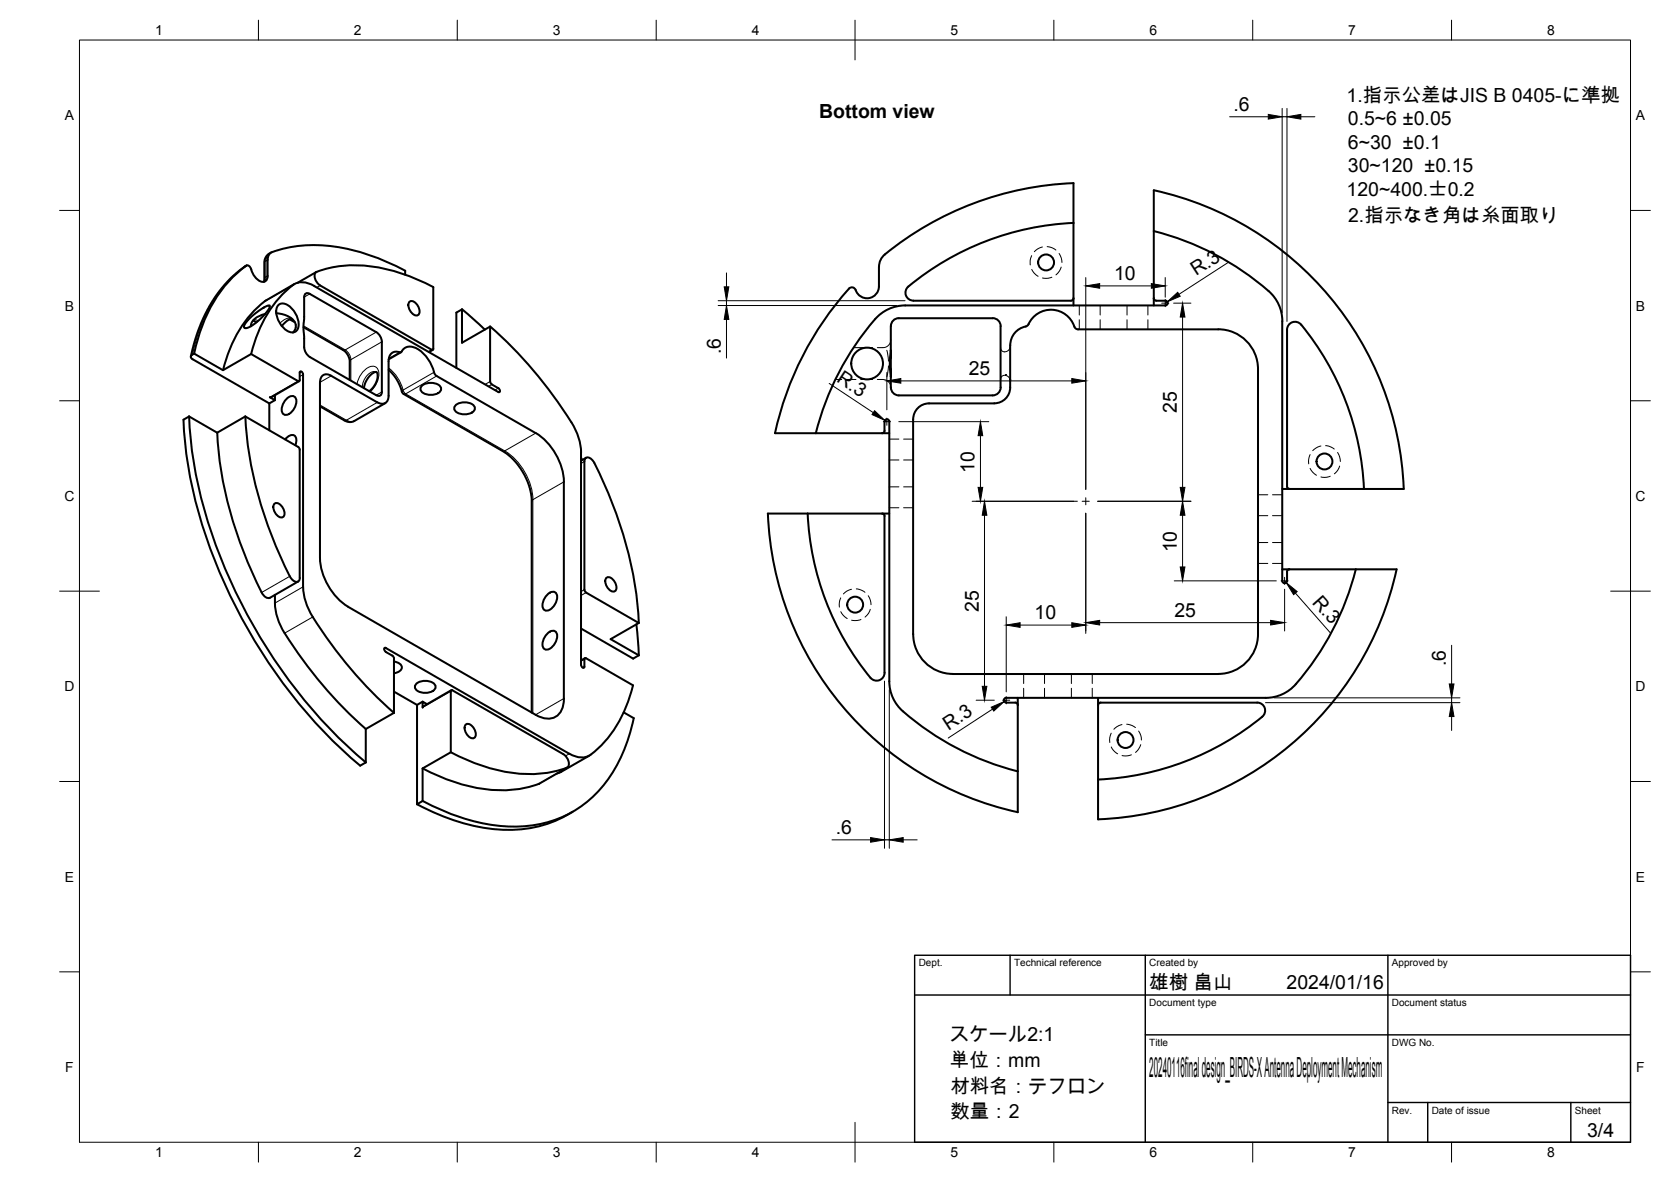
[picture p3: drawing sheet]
<svg xmlns="http://www.w3.org/2000/svg" width="420mm" height="297mm" viewBox="0 0 420 297" stroke-linecap="round" stroke-linejoin="round" font-family="sans-serif">
<!-- layer: Visible -->
<g fill="none" stroke="#000" stroke-width=".51">
<path d="M269.9 56a69.5 69.5 0 0 0-41.8 16.4 2 2 0 0 0-.2 2.1 2 2 0 0 0 1.8 1.1M290.1 58.1a69.4 69.4 0 0 1 29.6 15.7 9.9 9.9 0 0 1 2.7 6.9v65.3a.6 .6 0 0 0 .6 .6 .6 .6 0 0 0 .6-.6l.1-2.6 .5-.3M61.4 67l-2.1 1.7-2.2 2.2-2.3 2.8-1.8 2.7-1.8 3.4-1.3 3.2-1.9 6.6M62 66.7l-.5 .3M66.7 78.9a3.9 3.9 0 0 0-3.6 3.1M67 75.4a29.7 29.7 0 0 0-10.9 17.6M67.3 65.3v4M67.3 69.3a1.31 1.31 0 0 1-.7 1.4 1.31 1.31 0 0 1-1.5-.2 5.8 5.8 0 0 1-2.1-3.3l-.8-.5a33.7 33.7 0 0 0-13 20.3l-.4 1.9M67.3 65.3a1.96 1.96 0 0 1 1.1-1.9 37 37 0 0 1 25.4 1l4 1.7 4.1 1.9M68.1 63.5l-1.1 .9-.5 1-.2 5.5M69.5 78.7a4.9 4.9 0 0 1 4.9 2.9l-.1 1-.6 1M70.1 76.6a2.53 2.53 0 0 1 3.3 .9 5.2 5.2 0 0 1 1.4 5.3 1.94 1.94 0 0 1-3.1 0 5.5 5.5 0 0 1-2-5.8z"/>
<path d="M74 71.4l-7 4.1M76.8 73.9l.7-.2 .4 .2 16.7 9.6 .7 .6 .5 .9 .2 .9v12.6a.87 .87 0 0 1-.4 .9 .87 .87 0 0 1-1-.1l-16.7-9.6-1-1a5.3 5.3 0 0 1-.4-3.6l-.2-3.3 .2-1.7v-5.4zM79 71.9l46.5 26.7 .2-.3v-.3l-.4-.5M79 71.9a4.8 4.8 0 0 0-6.4 .6 30.9 30.9 0 0 0-9.5 16.5M79.5 68.4l-4.6 2.6M101.9 68.1v1M102.9 75.8a1.62 1.62 0 0 1 2.2 1.1 1.63 1.63 0 0 1-.2 2.4 2.49 2.49 0 0 1-2-3.5zM108.9 72.2l.1 15.4-.1 .3h-.4M109 72.2a41.1 41.1 0 0 0-23.2-5.4 22.5 22.5 0 0 0-6.4 1.7 2.52 2.52 0 0 0 1.1 3.2l28 16.2M116.2 77.7l5.7 5.1M221 67v5a3 3 0 0 1-2.7 2.9 3 3 0 0 1-3.3-2.2l-.6-.5-.5 .1a75.2 75.2 0 0 0-14.7 22.8l-2.8 7.7-1.5 6.1h28.7M221 67l.4-1.7a7.1 7.1 0 0 1 2.9-2.8 80 80 0 0 1 45.6-16.5v30.8"/>
<path d="M227.6 76.8a10.5 10.5 0 0 0-8.8 4.8 70 70 0 0 0-13.7 27.2M269.9 74.9l-.2 .5-.4 .2h-39.6M290.1 74.9l.4 .6 2.5 .1a.59 .59 0 0 1 .6 .6 .59 .59 0 0 1-.6 .6h-65.4M290.1 76.8v-29a80 80 0 0 1 62.9 75.1h-30.6M62.7 80.1l3.1-2.5 1.2-.7 .7-.1a.51 .51 0 0 1-.1 .8l-1.4 1.8-2 1.8-1.7 1.1-.9 .2-.3-.3 .2-.6zM63.6 80.6l.9 .4M69.1 99.3v1.3M72.9 80.2l1.2 .8M73.4 80.1l-1.2 .5-1.4 1.4M75.2 95.8l-7 4.1-.3-.1 1.2 .8-1.4 .8M75.4 93.6v1.9l-.2 .3-12.1-6.8-7 4-7.3-4.1-.8 .5v.4l.3 .4 19.4 11.2v6.7M75.4 93.6v-.2h.4l.4 .7"/>
<path d="M76.2 94.1v53.4M76.3 82.2l10.5 6.2 .8 1 .3 1.1v5M80.5 96.1v44.1a15.7 15.7 0 0 0 7 12.3l47.2 27.1a4.5 4.5 0 0 0 5.9-.3 5.9 5.9 0 0 0 1.2-3.8M83.3 94.5l11.6 6.6M83.3 94.4a1.74 1.74 0 0 0-2-.1 1.74 1.74 0 0 0-.8 1.8M91.5 97.5l.3-1.1 .7-1.4 1.1-1.1 1-.4 .4 .6-.2 1.5-.8 1.6-1.2 1.1M97.7 90.8a2.05 2.05 0 0 1 .8-2.1 2.05 2.05 0 0 1 2.2-.1l.1-.1a2.57 2.57 0 0 1 3.7-1 10.4 10.4 0 0 1 4.9 6.6l.4 .4 24.9 14.3M97.7 90.8v8.6a1.74 1.74 0 0 1-.8 1.9 1.74 1.74 0 0 1-2-.2M97.7 92.9l1.2 1.3 .9 1.2 .7 1.3 .5 1.7M100.8 88.5l-3.1 1.8M101 98.4l.5 .6 25.8 14.9 1.2 1 1.6 1.8 1.3 1.9 1.3 2.5 .7 2.3 .3 2v53.7M106 97a3.5 3.5 0 0 1 4.8 .3 1.58 1.58 0 0 1-1.6 1.9h-1.7a1.58 1.58 0 0 1-1.7-1.9z"/>
<path d="M108.8 87.9l-1 .6M114.7 92.5v-13.9l1.5-.8v8.3l7-4v13.8M123.2 95.8l.5 .8 1.6 .9M123.3 82.1a106.8 106.8 0 0 1 21.3 25.7l1 2.6 .5 2.5v54.2l.4 .7h.4l.1-.3M224 88.1v6.6l-.3-2.9zM224 82v6.1M224 94.7v2.7M224 82a2 2 0 0 1 2-2h23.6a1.97 1.97 0 0 1 2 2M224 97.4a2 2 0 0 0 2 2h23.6a2 2 0 0 0 2-2M251.6 82v15.4M254 95.3v.4M271.1 82.8h35.2"/>
<path d="M271.1 82.8l-.3-.1a1.7 1.7 0 0 1-1-1.4 6.2 6.2 0 0 0-5.8-3.5 6.2 6.2 0 0 0-5.6 3.9l-.2 .2a5 5 0 0 0-4.2 4.9v10.6a4 4 0 0 1-4 4M306.3 82.7a10 10 0 0 1 10 10M316.3 92.8v66.6a10 10 0 0 1-10 10M47.5 104.7l-1.4 .8a115.7 115.7 0 0 0 15.2 50.8 127.2 127.2 0 0 0 29.3 36.1l1.4-.8M47.5 104.7l7.1 4M47.6 104.6a115.7 115.7 0 0 0 15.1 50.9 127.2 127.2 0 0 0 29.3 36.1M54.6 108.7a99 99 0 0 0 11.6 40.9l.9 .6h.8l7.1-4.1M61.7 104.7l-7.1 4M61.7 104.7l13.2 7.6 .4 .4 .1 32.5a.88 .88 0 0 1-.6 1 .88 .88 0 0 1-1-.3 6.6 6.6 0 0 1-1.9-3.1 99.3 99.3 0 0 1-10.2-38.1zM71.7 110.4l.4-.4a1.35 1.35 0 0 1 2.3 0l.1 .8-.2 1.1M71.9 100.4a1.57 1.57 0 0 1 2.4-.5 3.4 3.4 0 0 1-2.6 4.4 1.58 1.58 0 0 1-.7-2.4zM96.9 101.3l-8 4.6-.8 .2-1.4-.4-6.2-3.6"/>
<path d="M114.5 101.9a3.5 3.5 0 0 1 4.8 .3 1.58 1.58 0 0 1-1.6 1.8h-1.7a1.58 1.58 0 0 1-1.7-1.8zM134.7 108.8a15.6 15.6 0 0 1 7.1 12.3M146.1 115l.3 .6M147.3 115l-1.2 .8M223.6 106v65.2a10.5 10.5 0 0 0 4.8 8.7 70 70 0 0 0 27.5 13.9M223.6 106a.61 .61 0 0 0-.6-.6 .61 .61 0 0 0-.6 .6v2.5l-.6 .3M229.6 105.4v54M250 101.4h-16.4a4 4 0 0 0-4 4M69 126.6a1.62 1.62 0 0 1 2.1 1 1.63 1.63 0 0 1-.1 2.4 2.49 2.49 0 0 1-2-3.4zM141.8 121.1v54.4M193.1 129.1h30.5M193.1 129.1a80 80 0 0 0 62.8 75v-28.7"/>
<path d="M203.1 129.1a69.3 69.3 0 0 0 16.1 41.6 2 2 0 0 0 2.1 .1 2 2 0 0 0 1.1-1.7M221.8 129.1l.4 .1 .2 .5v39.4M324.2 122.9l-.4-.2-.2-.4v-39.4a2 2 0 0 1 1.3-1.9 2 2 0 0 1 2.3 .6 69.9 69.9 0 0 1 15.8 41.3M69.1 149.5a15.2 15.2 0 0 0 2.5 9.6M71.6 159.1a109.6 109.6 0 0 0 20.4 24.1M76.2 147.5a16.2 16.2 0 0 0 3.5 9.2 108.5 108.5 0 0 0 19.4 22.4M137.4 159.4a1.57 1.57 0 0 1 2.4-.5 3.4 3.4 0 0 1-2.5 4.4 1.58 1.58 0 0 1-.7-2.4zM137.4 149.6a1.57 1.57 0 0 1 2.4-.5 3.4 3.4 0 0 1-2.5 4.4 1.58 1.58 0 0 1-.7-2.4zM146.1 158l13.1 7.5 1.4-.8M152.5 145.2a1.62 1.62 0 0 1 2.1 1.1 1.63 1.63 0 0 1-.2 2.4 2.49 2.49 0 0 1-1.9-3.5zM160 156.9l.6 7.8M160.6 156.5a98.2 98.2 0 0 0-11.7-40.9l-.3-.3a.92 .92 0 0 0-1.1-.3 .92 .92 0 0 0-.6 1l.1 32.5 .4 .4 13.2 7.7-7.1 4 7.1 4.1"/>
<path d="M229.6 159.4a10 10 0 0 0 10 10M322.4 143.1h28.8a80 80 0 0 1-75.1 62.8M340.9 143.1a69.4 69.4 0 0 1-15.7 29.5 10 10 0 0 1-6.9 2.8h-65.3a.61 .61 0 0 0-.6 .6 .61 .61 0 0 0 .6 .6h2.3l.4 .1 .2 .5M97 162.8l46.2 26.6a4.8 4.8 0 0 0 6.4-.6 30.8 30.8 0 0 0 9.6-16.6l-12-6.8-.3 .3v1.9M97 162.8l-.4 .1 .2 .7 1.8 1.2 .5 .7v13.6M99.1 173.8l5.8 3.4v24.9M99.1 179.1l-7.1 4.1M99.1 166.3l.5 .1a1.35 1.35 0 0 1 1.2 2l-.7 .5-1 .3M104.6 171.9a3.5 3.5 0 0 1 4.9 .3 1.58 1.58 0 0 1-1.7 1.8h-1.7a1.58 1.58 0 0 1-1.7-1.8zM106.3 176.3l-1.4 .9M106.4 177.5l-.1 .3M107.4 177l-1.1-.7v1.5"/>
<path d="M113.4 173.5h.4l27.8 16a2.63 2.63 0 0 1 1.2 3.3 31.2 31.2 0 0 1-22-.5l-3.7-1.5-3.8-1.8zM113.5 173.4l-7.1 4.1M147.1 165.4l-1 .6M156.8 179l2.6 1.5a36 36 0 0 1-12.5 21.5 30.6 30.6 0 0 1-25.2 5 55.4 55.4 0 0 1-15.4-5.7M239.6 169.4h66.7M276.1 175.4v30.5M276.1 177.2l.2-.5 .4-.1h39.4a1.98 1.98 0 0 1 1.9 1.3 1.98 1.98 0 0 1-.6 2.2 69.9 69.9 0 0 1-41.3 15.8M92 183.2v8.4M106.3 193.1a39.6 39.6 0 0 0 24.6 5.1l4.7-1.3M113.3 189l-7 4.1v8.2l-1.4 .8M117.1 182.1a1.62 1.62 0 0 1 2.1 1 1.63 1.63 0 0 1-.1 2.4 2.49 2.49 0 0 1-2-3.4zM142.6 192.9l-7 4.1"/>
<path d="M148.1 189.9l-7 4.1-1 .4M104.9 202.1a47.8 47.8 0 0 0 26 6.3 28.5 28.5 0 0 0 11.7-3.6M144 204l-1.4 .8"/>
<circle cx="263" cy="66" r="2"/>
<circle cx="218" cy="91.4" r="4"/>
<circle cx="333" cy="116" r="2"/>
<circle cx="215" cy="152" r="2"/>
<circle cx="283" cy="186" r="2"/>
</g>
<!-- layer: Hidden -->
<g fill="none" stroke="#000" stroke-width=".25">
<path d="M259.4 64.2l-.4 1.2 .1 1.2M259.4 67.7l.6 .9 1 .8M262.1 62.1l-1.3 .5-.7 .7M263.3 62l1.4 .3 .8 .6M264.5 69.7l-.9 .2h-1.5M266.3 63.7l.5 1.1 .2 1.2M266.8 67.1l-.4 1-.9 1M271.4 76.8v2.4M276.6 76.8v2.4M283.4 76.8v2.4M288.6 76.8v2.4M210 95.4h1.6"/>
<path d="M212.8 95.4h2.4M214.6 87.4h4.8M216.4 95.4h3M220.6 95.4a3.9 3.9 0 0 1 2.4 .2l.7 .8 .3 1M223 88l.4 2.8M223.4 92l-.4 2.7M224 85.4a2 2 0 0 1-2 2h-1.4M251.6 95.3a1.21 1.21 0 0 1 1.2-.9 1.21 1.21 0 0 1 1.2 1v.3M253 94.1l-.2 .2zM254 87a1.22 1.22 0 0 1-1 1.4 1.22 1.22 0 0 1-1.4-1M271.4 80.4v2.4M276.6 80.4v2.4"/>
<path d="M283.4 80.4v2.4M288.6 80.4v2.4M223.6 110.3h2.4M223.6 115.6h2.4M227.2 110.3h2.4M227.2 115.6h2.4M329.4 114.2l-.3 1.2v1.2M329.4 117.7l.6 .9 1 .8M332.1 112.1l-1.2 .5-.8 .6M333.3 112l.8 .1 1.4 .7M334.5 119.7l-1.5 .3-.9-.1M336.3 113.7l.5 1.1 .2 1.2"/>
<path d="M336.8 117.1l-.4 1-.9 1M223.6 127.6h2.4M223.6 122.4h2.4M227.2 127.6h2.4M227.2 122.4h2.4M316.3 124.3h2.5M316.3 129.6h2.5M316.3 136.3h2.5M320 124.3h2.4M320 129.6h2.4M320 136.3h2.4M211.4 150.2l-.3 1.2v1.2"/>
<path d="M211.4 153.7l.6 .9 1 .8M214.1 148.1l-1.3 .5-.7 .7M215.3 148l.8 .1 1.4 .8M216.5 155.7l-1.5 .3-.9-.1M218.3 149.7l.5 1.1 .2 1.2M218.8 153.1l-.4 1-.9 1M316.3 141.6h2.5M320 141.6h2.4M257.4 169.4v2.4M257.4 173v2.4M262.6 169.4v2.4M262.6 173v2.4"/>
<path d="M269.4 169.4v2.4M269.4 173v2.4M274.6 169.4v2.4M274.6 173v2.4M279.4 184.2l-.4 1.2 .1 1.2M279.4 187.7l.6 .9 1 .8M282.1 182.1l-1.3 .5-.7 .7M283.3 182l1.4 .3 .8 .5M284.5 189.7l-.9 .2h-1.5M286.3 183.7l.6 1.2 .1 1.1M286.8 187.1l-.4 1-.9 1"/>
</g>
<!-- layer: Visible Narrow -->
<g fill="none" stroke="#000" stroke-width=".25">
<path d="M61.5 67h-.1M61.6 67a34.2 34.2 0 0 0-12.8 20.3l-.4 1.8M61.6 67h-.1M61.6 67h.1M62 66.7l-.5 .3M66.9 65.6v4M66.9 69.6l-.1 .7-.3 .5M66.9 69.6l-.4 .5M66.9 65.5l-.4 .6M67.3 65.3l-.4 .3M67.3 69.3l-.4 .3M67.7 63.7l-.7 .9-.1 1"/>
<path d="M73.2 80a3.1 3.1 0 0 0-2.8 1.3M73.7 71.6l-7.1 4.1M77.9 73.9l-1.4 .8M80.5 71.7l-.8 .5M63.8 80.3l1.2 .3M73.2 80.1l.5 .3M74.9 95.8l-7 4M76.2 94.1l-.8 .5M76.3 81.9l10.5 6M83.3 94.5l-2.8 1.6M86.8 87.9l1 1.1a1.48 1.48 0 0 1 .3 1.5l-.2 .3M86.8 87.9l-.5 .1"/>
<path d="M89.8 96.5a5.3 5.3 0 0 1 4-4.5 1.82 1.82 0 0 1 1.5 2.4l-.3 1.2-.6 1.3-1.3 1.5M94.6 83.5l-7.8 4.4M94.6 93.5a2.61 2.61 0 0 0-2.9 1.7l-.5 1.1-.1 1M96 85.9l-7.8 4.5v5.3M96 98.5l-1.4 .8M97.7 92.5a10 10 0 0 1 3.6 5.5M100.5 88.5l-2.7 1.6M101.3 98l-.3 .4M101.3 98l.7 1h-.5M108.5 87.9l-.8 .5M109.1 93.6l-7.8 4.4M109.8 94.5l-7.8 4.5 24.9 14.3"/>
<path d="M123.2 95.9l-1.2 .7M123.7 96.6l-.9 .5M125.3 97.5l-.9 .5M80.5 101.8l6.6 3.8M87.1 105.6l1.3 .4 .7-.2M87.1 105.6h-.5M94.9 101.1l-7.8 4.5M126.9 113.3l-.5 .1M126.9 113.3a15.6 15.6 0 0 1 7.1 12.2l-.3 .5M134.7 108.8l-7.8 4.5M146.9 116l-.8 .5M141.8 121.1l-7.8 4.5v53.6"/>
<path d="M72.9 144.8l-7.1 4.1M76.2 147.5l-7.1 4.1M78.6 155.1l-7 4M146.9 148.2l-.8 .5M147.4 148.9l-1.3 .8M97 162.8l-.4 .3M113.3 173.7l-7 4.1M141.8 175.5l-7.1 4.1M146.9 165.7l-.8 .5M146.9 167.6l-.4 .2M142.5 192.9l-7.1 4.1M143.2 189.4l-1 .6"/>
</g>
<!-- layer: BORDER -->
<g fill="none" stroke="#000" stroke-width=".25">
<path d="M20 10.1h390v276.9h-390zM65 5.1v5M115 5.1v5M165 5.1v5M215 5.1v10M265 5.1v5M315 5.1v5M365 5.1v5M15 52.9h5M410 52.9h5M15 100.7h5M410 100.7h5"/>
<path d="M15 148.6h10M405 148.6h10M15 196.4h5M410 196.4h5M15 244.2h5M410 244.2h5M65 287v5M115 287v5M165 287v5M215 282.1v9.9M265 287v5M315 287v5"/>
<path d="M365 287v5"/>
</g>
<!-- layer: TITLEBLOCK -->
<path d="M230 240.1h180v46.9h-180zM230 250h180M254 240.1v9.9M288 240.1v46.9M349 240.1v46.9M288 260.1h122M349 277.1h61M359 277.1v9.9M395 277.1v9.9" fill="none" stroke="#000" stroke-width=".36"/>
<!-- layer: FD_Dimensions -->
<g fill="none" stroke="#000" stroke-width=".25">
<path d="M309.2 29.3h9.7M322.4 27.2v51.4M322.4 29.3h1.2M323.6 27.2v53.6M327.1 29.3h3.5M180.6 75.6h47M180.6 76.8h44.9M182.7 68.6v3.5M182.7 75.6v1.2M273 69.8v53.2M276.5 71.8h13M293 69.8v4.9"/>
<path d="M293.5 75.8l-.5 .4M295.1 76.2h4.3M297.3 79.7v42.8M308.9 65.9l-12.5 8.1M182.7 80.3v9.7M208.5 96.4l11.1 7.3M223 93.6v9.4M226.5 95.7h43M222.5 105.6l.5 .4M226 106h22.6M246.5 109.5v13M244.4 126h26.5"/>
<path d="M247.5 129.5v43M273 129v30.2M276 126h23.4M297.3 129.5v13M253 155v18.9M256.5 157.1h13M276.5 156.5h43M295.3 146h25.6M323 146l.4 .4M323 148.1v10.5M325.7 149l8.8 10M222.4 171.2v42"/>
<path d="M223.6 173.3v39.9M245.4 176h4.6M249.6 178.2l-11.2 7.3M253 176l-.5 .3M318.2 176.6h48.9M320.4 175.4h46.7M365 162.2v9.7M365 175.4v1.2M365 180.1v3.5M209.2 211.1h9.7M222.4 211.1h1.2M227.1 211.1h3.5"/>
</g>
<g fill="#000" stroke="#000" stroke-width=".25">
<path d="M318.9 28.8l3.5 .5-3.5 .6zM323.6 29.3l3.5-.5v1.1zM182.1 72.1h1.2l-.6 3.5zM273 71.8l3.5-.5v1.1zM289.5 71.3l3.5 .5-3.5 .6zM293.5 75.8l2.6-2.3 .7 1zM297.3 76.2l.6 3.5h-1.1zM182.7 76.8l.6 3.5h-1.2zM223 95.7l3.5-.6v1.2zM269.5 95.1l3.5 .6-3.5 .6zM219.9 103.2l2.6 2.4-3.2-1.4zM246.5 106l.6 3.5h-1.2z"/>
<path d="M245.9 122.5h1.2l-.6 3.5zM247.5 126l.6 3.5h-1.1zM296.8 122.5h1.1l-.6 3.5zM297.3 126l.6 3.5h-1.1zM253 157.1l3.5-.6v1.2zM269.5 156.5l3.5 .6-3.5 .6zM273 156.5l3.5-.6v1.2zM296.8 142.5h1.1l-.6 3.5zM319.5 155.9l3.5 .6-3.5 .6zM323.4 146.4l2.8 2.3-.9 .7zM247 172.5h1.1l-.6 3.5zM249.2 177.7l3.3-1.4-2.6 2.4z"/>
<path d="M364.4 171.9h1.2l-.6 3.5zM365 176.6l.6 3.5h-1.2zM218.9 210.5l3.5 .6-3.5 .6zM223.6 211.1l3.5-.6v1.2z"/>
</g>
<!-- layer: Smart Centers -->
<path d="M292.1 76.2h1.8M293 75.3v1.8M222.1 106h1.8M223 105.1v1.8M272.1 126h1.8M273 125.1v1.8M322.1 146h1.8M323 145.1v1.8M252.1 176h1.8M253 175.1v1.8" fill="none" stroke="#000" stroke-width=".25"/>
<text font-size="7" x="289" y="270.6">20240116final design_BIRDS-X Antenna Deployment Mechanism</text>
<g font-size="4.9">
<text x="206" y="29.7">Bottom view</text>
<text x="310.2" y="27.9">.6</text>
<text x="338.6" y="25.6">1.指示公差はJIS B 0405-に準拠</text>
<text x="338.9" y="31.5">0.5~6 ±0.05</text>
<text x="338.9" y="37.3">6~30 ±0.1</text>
<text x="338.9" y="43.2">30~120 ±0.15</text>
<text x="338.6" y="49.3">120~400.士0.2</text>
<text x="339" y="55.7">2.指示なき角は糸面取り</text>
<text x="280.1" y="70.4">10</text>
<text x="300.7" y="69.4" transform="rotate(-33 300.7 69.4)">R.3</text>
<text x="181.2" y="89" transform="rotate(-90 181.2 89)">.6</text>
<text x="210.2" y="95.7" transform="rotate(33 210.2 95.7)">R.3</text>
<text x="243.6" y="94.3">25</text>
<text x="295.9" y="103.8" transform="rotate(-90 295.9 103.8)">25</text>
<text x="245.1" y="118.8" transform="rotate(-90 245.1 118.8)">10</text>
<text x="295.9" y="138.8" transform="rotate(-90 295.9 138.8)">10</text>
<text x="246.1" y="153.7" transform="rotate(-90 246.1 153.7)">25</text>
<text x="260.1" y="155.6">10</text>
<text x="295.3" y="155">25</text>
<text x="329.8" y="151.5" transform="rotate(49 329.8 151.5)">R.3</text>
<text x="363.5" y="167.4" transform="rotate(-90 363.5 167.4)">.6</text>
<text x="238.5" y="183.7" transform="rotate(-33 238.5 183.7)">R.3</text>
<text x="210.1" y="209.6">.6</text>
<text x="289" y="248.5">雄樹 畠山</text>
<text x="323.5" y="248.5">2024/01/16</text>
<text x="238.8" y="261.7">スケール2:1</text>
<text x="238.9" y="268.2">単位：mm</text>
<text x="239" y="274.6">材料名：テフロン</text>
<text x="239" y="281">数量：2</text>
<text x="399.1" y="285.7">3/4</text>
</g>
<g font-size="3.5">
<text x="39" y="8.8">1</text>
<text x="89" y="8.8">2</text>
<text x="139" y="8.8">3</text>
<text x="189" y="8.8">4</text>
<text x="239" y="8.8">5</text>
<text x="289" y="8.8">6</text>
<text x="339" y="8.8">7</text>
<text x="389" y="8.8">8</text>
<text x="16.3" y="30.2">A</text>
<text x="411.3" y="30.2">A</text>
<text x="16.3" y="78">B</text>
<text x="411.3" y="78">B</text>
<text x="16.2" y="125.9">C</text>
<text x="411.2" y="125.9">C</text>
<text x="16.2" y="173.7">D</text>
<text x="411.2" y="173.7">D</text>
<text x="16.3" y="221.6">E</text>
<text x="411.3" y="221.6">E</text>
<text x="16.4" y="269.4">F</text>
<text x="411.4" y="269.4">F</text>
<text x="39" y="290.8">1</text>
<text x="89" y="290.8">2</text>
<text x="139" y="290.8">3</text>
<text x="189" y="290.8">4</text>
<text x="239" y="290.8">5</text>
<text x="289" y="290.8">6</text>
<text x="339" y="290.8">7</text>
<text x="389" y="290.8">8</text>
</g>
<g font-size="2.5">
<text x="231" y="242.9">Dept.</text>
<text x="255" y="242.9">Technical reference</text>
<text x="289" y="242.9">Created by</text>
<text x="350" y="242.9">Approved by</text>
<text x="289" y="252.8">Document type</text>
<text x="350" y="252.8">Document status</text>
<text x="289" y="262.9">Title</text>
<text x="350" y="262.9">DWG No.</text>
<text x="350" y="279.9">Rev.</text>
<text x="360" y="279.9">Date of issue</text>
<text x="396" y="279.9">Sheet</text>
</g>
</svg>
